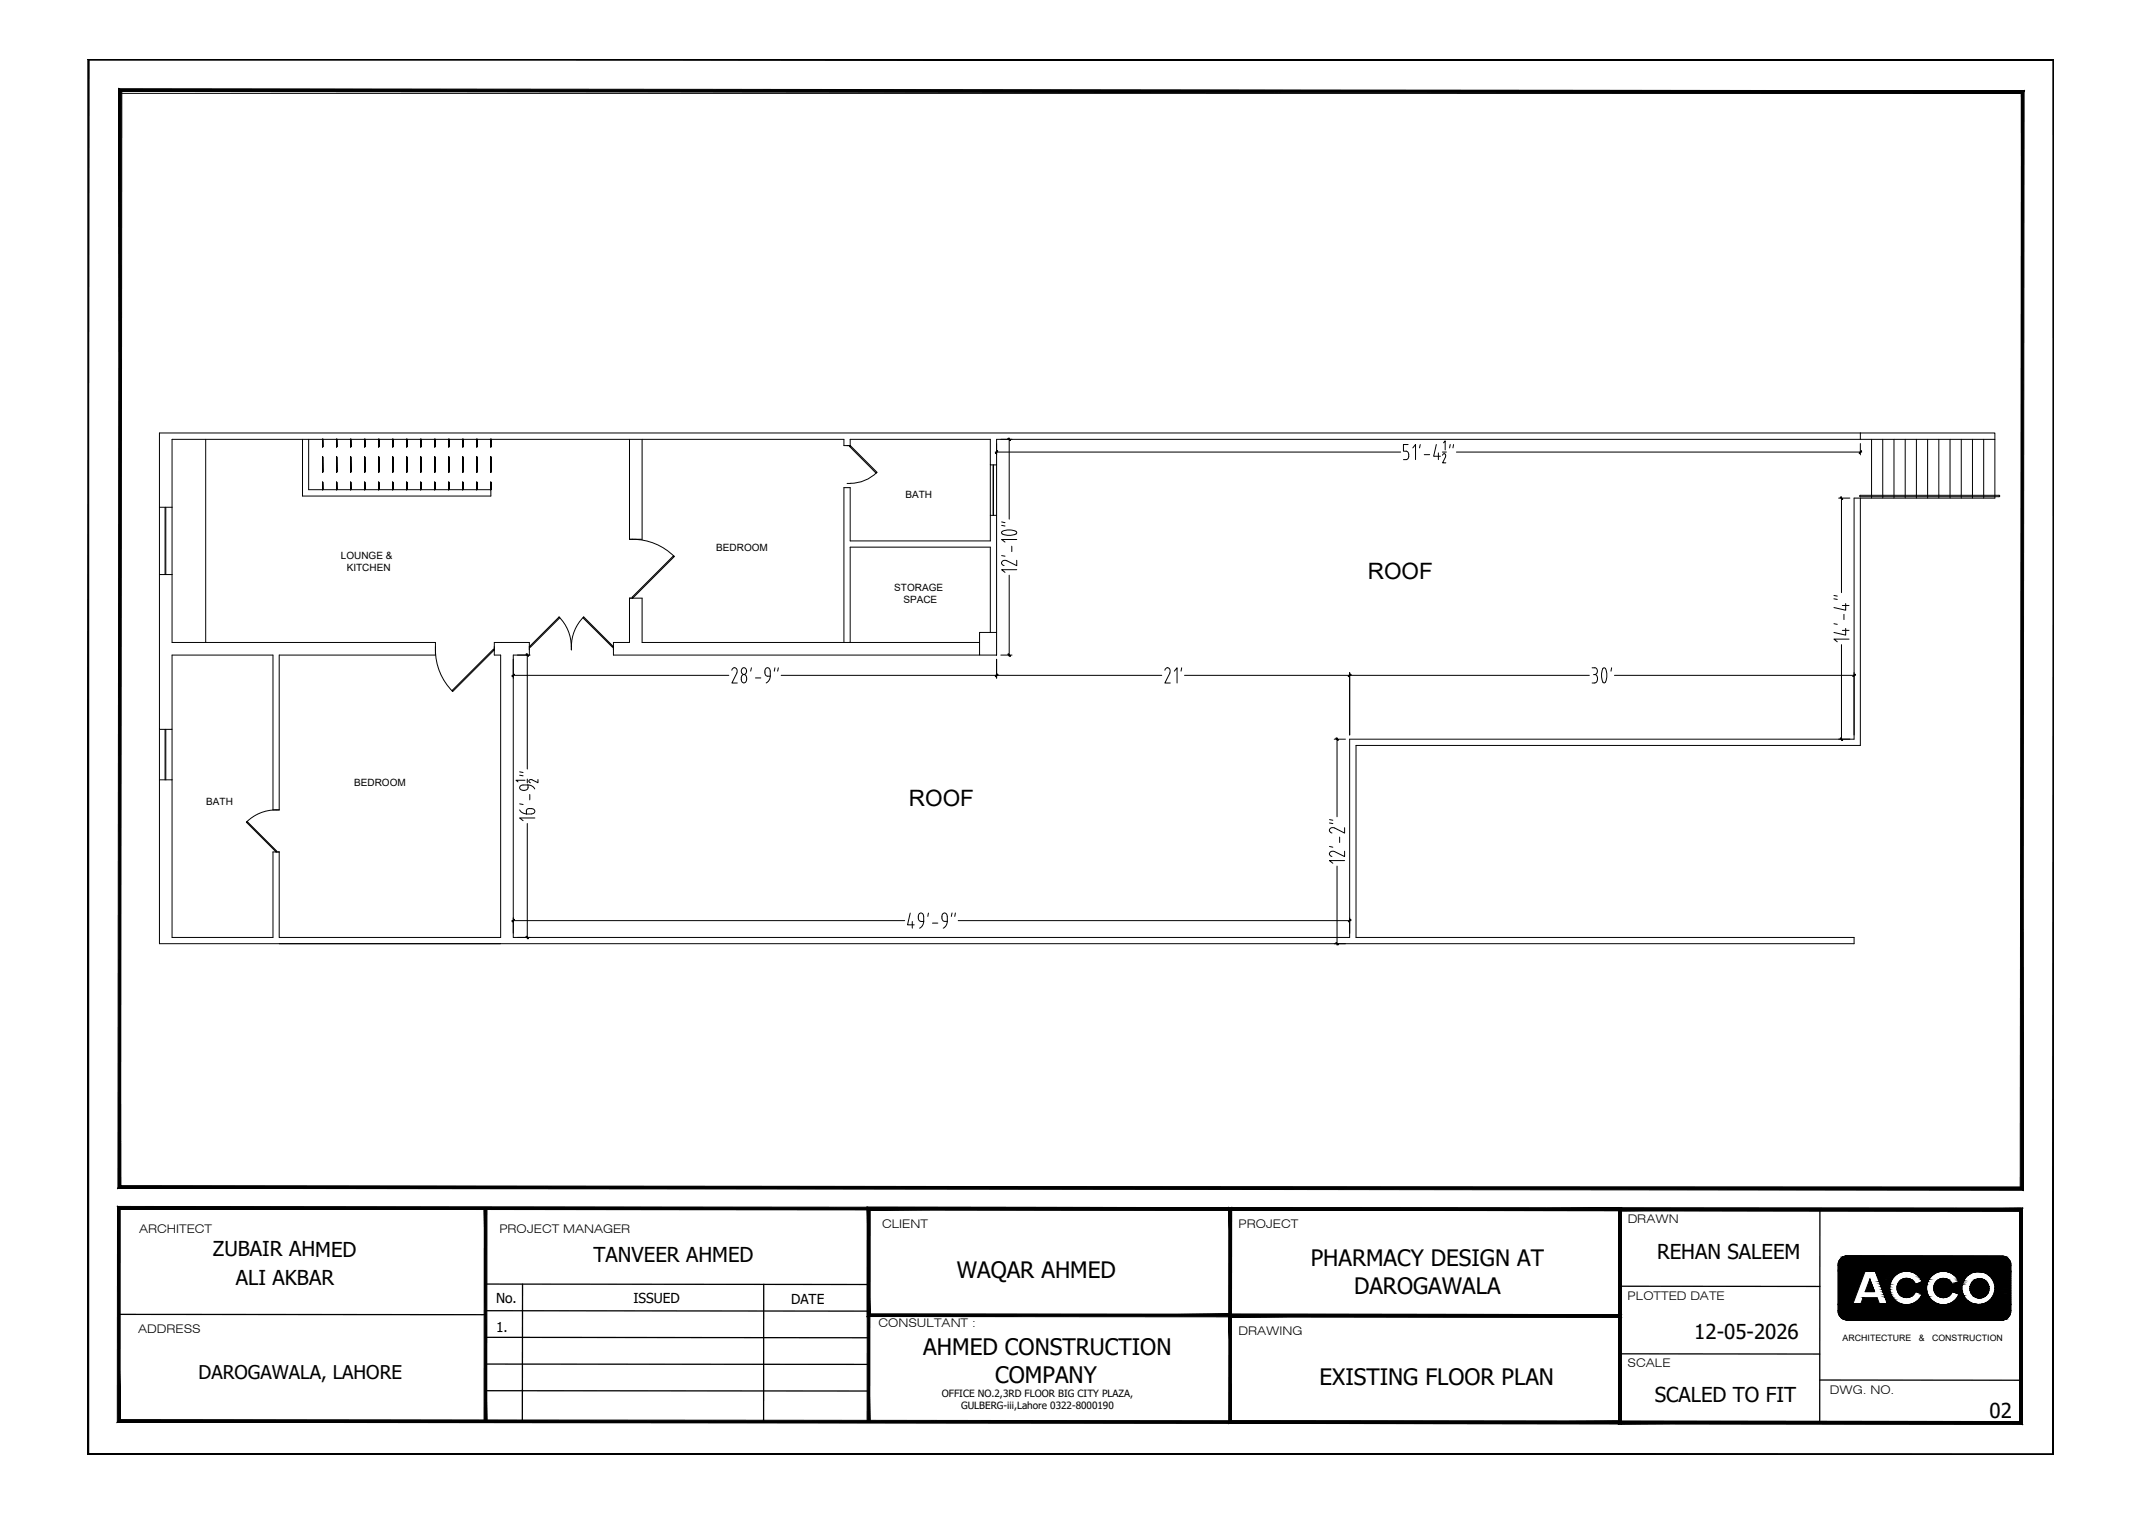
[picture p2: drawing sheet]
<svg xmlns="http://www.w3.org/2000/svg" width="420mm" height="297mm" viewBox="0 0 420 297" stroke-linecap="round" stroke-linejoin="round" font-family="sans-serif">
<!-- layer: WALL -->
<g fill="none" stroke="#000" stroke-width=".2">
<path d="M40.4 86.3v39.8M59.4 86.3v11.1h37v-1.3h-35.8v-9.8M123.6 86.3v19.6h2.5v-19.6M195.4 88.8h79.6M195.7 87.1v2.2M198.1 86v15.9M275.5 90.2h.6M276.1 88.6a.61 .61 0 0 1 .5 .6M276.5 87.3h-1v1.3h.6M276.6 89.3a.77 .77 0 0 1-.5 .9M277.4 87.9l.5-.6v2.9M278.8 87.3l-.1 .6"/>
<path d="M279.6 89.3h1.1M282 87.3l-.5 2.3h1.3M282.4 88.9v1.3M283.2 88.8h.8M283.2 89.4a.31 .31 0 0 1 .5-.3l.1 .6-.6 1.2h.7M283.4 86.9l.3-.3v1.7M284.7 87.3l-.1 .6M285.4 87.3l-.1 .6M285.9 88.8h79.6M361 97.8h2.2M361.5 97.5v18.9M365.1 97.3l27.4-.1 .1 .2-.1 .1h-27.3z"/>
<path d="M365.3 86.3h26.4v11.5h-27.7v47.3h-99v38.9h-164.2v-55.4h3.3M365.3 85h26.4v1.3M365.3 85h-334v14.6h2.5v-13.3h131.9v1.2h1.2v-1.2h27.5v5h1.3v-5h169.6M365.3 97.8v48.5h-99.1v37.7h97.8v1.3h-332.7v-32.2h2.5v30.9h19.8v-16.7h1.2v16.7h43.5v-55.4h-1.3v-2.5h6.9v2.5M365.3 85v1.3M365.3 87.1v2.2M367.5 86.3v11.5M369.7 86.3v11.5M371.9 86.3v11.5M374.1 86.3v11.5M376.3 86.3v11.5M378.5 86.3v11.5"/>
<path d="M380.7 86.3v11.5M382.9 86.3v11.5M385.1 86.3v11.5M387.3 86.3v11.5M389.5 86.3v11.5M31.3 112.8h2.5v13.3h51.7v2.5h-30.7v30.4h-1.2v-30.4h-19.8v14.6h-2.5zM196.7 109.1l.6 .1M196.7 103.1l.6 .2M196.7 102.5l.6 .1M198.1 112.9v16M198.6 107.2v1.1M199.4 104.3l-.8-.2h-.9a.87 .87 0 0 0-1.1 .5 2.1 2.1 0 0 0 2.4 .4l.4-.2"/>
<path d="M199.5 104.3a.29 .29 0 0 1 .1 .3 .29 .29 0 0 1-.1 .2M199.6 111.8h-2.9l.6 .6M199.6 110v1.1l-1.9-1a.56 .56 0 0 0-.9 .1 .56 .56 0 0 0 .3 .8M199.6 105.9h-2.9l.6 .5M360.1 117.6l.6 .1M360.1 116.9l.6 .1M361.7 118.9h1.3M362.4 118.5v1.3l-2.3-.5M100.5 132.6h42.6M103.5 128.3v22.7M143.7 131.6a.55 .55 0 0 1 .7-.5 .55 .55 0 0 1 .3 .8v.2M144.7 132.1l-1 2h1.1"/>
<path d="M145.5 133.1a.54 .54 0 0 1 .6-.7 .54 .54 0 0 1 .5 .7M145.5 133.1a.6 .6 0 0 0 .2 .7 .6 .6 0 0 0 .7 .1l.2-.5M145.7 131.3a.6 .6 0 0 1 .8 .1 .6 .6 0 0 1-.1 .8 .6 .6 0 0 1-.8-.1 .6 .6 0 0 1 .1-.8zM146.6 133.1v.3M147.5 131.1l-.1 .7M148.3 133.1h1.1M151.2 132.8h-.5a.92 .92 0 0 1-.5-.9 .92 .92 0 0 1 .5-.8 .64 .64 0 0 1 .5 .7 1.97 1.97 0 0 1-.8 2.3M152.1 131.1l-.1 .7M152.8 131.1l-.1 .7M153.4 132.6h74.7M192.3 124.2h3.4v4.4h-3.4zM192.3 126.1h-66.2v-8.7h-2.5v8.7h-3.2v2.5h71.9"/>
<path d="M194.4 124.2v-16.8h-27.5v18.7M195.7 124.2v-23h-1.3v5h-27.5v-10.5h-1.2v30.4M195.7 129.4v3.7M196.5 128.6h2.2M228.7 131.6a.54 .54 0 0 1 .7-.5 .54 .54 0 0 1 .3 .8v.2M229.7 132.1l-1 2h1.1M230.6 131.8l.5-.7v3M232 131.1l-.1 .7M232.6 132.6h79.4M265 132v12.3M312.6 131.1h.5a.69 .69 0 0 1 .5 .7 .69 .69 0 0 1-.5 .6M312.6 134.1h.5"/>
<path d="M312.9 132.4h.2M313.1 132.4a.61 .61 0 0 1 .5 .7M313.6 133.1v.3a.61 .61 0 0 1-.5 .7M314.8 131.2h.3a2.83 2.83 0 0 1 0 2.8l-.2 .1a2.17 2.17 0 0 1-.4-2.4zM316.4 131.1l-.1 .7M317 132.6h47.3M360.1 122.4l.6 .2M361.5 126.6v18.8M361.7 123.8h1.3M362 120.6v1M362.4 123.4v1.3l-2.3-.5M363 125.5h-2.9l.6 .5"/>
<path d="M102 157.8l.7 .1M102 152.2l.7 .1M102 151.5l.7 .2M102 159a1.49 1.49 0 0 0 1.3 .8M103.1 153.2h-1.8l.4 .3M103.3 159.3v-.2a1 1 0 0 1 1.7 .2 .61 .61 0 0 1-.7 .5M103.4 159.3v.5h1M103.5 153v.7M103.6 154.1a1.54 1.54 0 0 1 1.4 .8M103.6 154.1h-.9a.54 .54 0 0 0-.7 .5 .54 .54 0 0 0 .7 .6 .78 .78 0 0 0 1-.6M103.7 154.1v.5M104 156v1"/>
<path d="M105.6 153v.7l-1.2-.6a.37 .37 0 0 0-.4 0 .37 .37 0 0 0-.1 .4l.2 .2M262 145.1h2.2M262.5 144.8v15.6M103.5 161.7v22.6M105 160.6h-3l.7 .5M178.7 179.3l-.5 2.3h1.3M181.3 179.9a.54 .54 0 0 0-.5-.7 .54 .54 0 0 0-.5 .7 .78 .78 0 0 0 .5 1M181.4 179.9a1.97 1.97 0 0 1-.9 2.3M182.3 179.3l-.1 .6M186.9 179.2l-.1 .7M187.6 179.2l-.1 .7M261 166.2l.7 .1"/>
<path d="M261 161.6l.7 .1M261 160.9l.7 .1M262 167.2a.56 .56 0 0 0-.9 .1 .56 .56 0 0 0 .4 .8M262 162.6a.57 .57 0 0 0-.9 .1 .57 .57 0 0 0 .4 .8M262.5 170v15.5M263 164.3v1.1M264 169h-3l.7 .5M264 167.1v1.1l-2-1M264 162.5v1.1l-2-1M100.5 180.7h77.1M179.1 180.9v1.3M180.8 180.9h.6"/>
<path d="M183.1 181.2h1M186 180.9h-.5a.9 .9 0 0 1-.6-.8 .9 .9 0 0 1 .6-.9 .64 .64 0 0 1 .5 .7 1.97 1.97 0 0 1-.8 2.3M188.1 180.7h77.2"/>
</g>
<!-- layer: Steps -->
<g fill="#000" stroke="#000" stroke-width=".2">
<path d="M63.3 94.7l.1 1.4zM63.3 94.7l.1 1.4zM63.3 94.7l.1 1.4zM63.4 94.7v1.4z"/>
<path d="M63.3 89.7l.1 3zM63.3 89.7l.1 3zM63.3 89.7l.1 3zM63.4 89.7v3z"/>
<path d="M63.3 86.3l.1 1.4zM63.3 86.3l.1 1.4zM63.3 86.3l.1 1.4zM63.4 86.3v1.4z"/>
<path d="M66.1 94.7v1.4zM66.1 94.7v1.4zM66.1 94.7v1.4zM66.1 94.7v1.4z"/>
<path d="M66.1 89.7v3zM66.1 89.7v3zM66.1 89.7v3zM66.1 89.7v3z"/>
<path d="M66.1 86.3v1.4zM66.1 86.3v1.4zM66.1 86.3v1.4zM66.1 86.3v1.4z"/>
<path d="M68.8 94.7l.1 1.4zM68.8 94.7l.1 1.4zM68.8 94.7l.1 1.4zM68.9 94.7v1.4z"/>
<path d="M68.8 89.7l.1 3zM68.8 89.7l.1 3zM68.8 89.7l.1 3zM68.9 89.7v3z"/>
<path d="M68.8 86.3l.1 1.4zM68.8 86.3l.1 1.4zM68.8 86.3l.1 1.4zM68.9 86.3v1.4z"/>
<path d="M71.6 94.7v1.4zM71.6 94.7v1.4zM71.6 94.7v1.4zM71.6 94.7v1.4z"/>
<path d="M71.6 89.7v3zM71.6 89.7v3zM71.6 89.7v3zM71.6 89.7v3z"/>
<path d="M71.6 86.3v1.4zM71.6 86.3v1.4zM71.6 86.3v1.4zM71.6 86.3v1.4z"/>
<path d="M74.3 94.7l.1 1.4zM74.3 94.7l.1 1.4zM74.3 94.7l.1 1.4zM74.4 94.7v1.4z"/>
<path d="M74.3 89.7l.1 3zM74.3 89.7l.1 3zM74.3 89.7l.1 3zM74.4 89.7v3z"/>
<path d="M74.3 86.3l.1 1.4zM74.3 86.3l.1 1.4zM74.3 86.3l.1 1.4zM74.4 86.3v1.4z"/>
<path d="M77.1 94.7v1.4zM77.1 94.7v1.4zM77.1 94.7v1.4zM77.1 94.7v1.4z"/>
<path d="M77.1 89.7v3zM77.1 89.7v3zM77.1 89.7v3zM77.1 89.7v3z"/>
<path d="M77.1 86.3v1.4zM77.1 86.3v1.4zM77.1 86.3v1.4zM77.1 86.3v1.4z"/>
<path d="M79.8 94.7l.1 1.4zM79.8 94.7l.1 1.4zM79.8 94.7l.1 1.4zM79.9 94.7v1.4z"/>
<path d="M79.8 89.7l.1 3zM79.8 89.7l.1 3zM79.8 89.7l.1 3zM79.9 89.7v3z"/>
<path d="M79.8 86.3l.1 1.4zM79.8 86.3l.1 1.4zM79.8 86.3l.1 1.4zM79.9 86.3v1.4z"/>
<path d="M82.6 94.7v1.4zM82.6 94.7v1.4zM82.6 94.7v1.4zM82.6 94.7v1.4z"/>
<path d="M82.6 89.7v3zM82.6 89.7v3zM82.6 89.7v3zM82.6 89.7v3z"/>
<path d="M82.6 86.3v1.4zM82.6 86.3v1.4zM82.6 86.3v1.4zM82.6 86.3v1.4z"/>
<path d="M85.3 94.7l.1 1.4zM85.3 94.7l.1 1.4zM85.3 94.7l.1 1.4zM85.4 94.7v1.4z"/>
<path d="M85.3 89.7l.1 3zM85.3 89.7l.1 3zM85.3 89.7l.1 3zM85.4 89.7v3z"/>
<path d="M85.3 86.3l.1 1.4zM85.3 86.3l.1 1.4zM85.3 86.3l.1 1.4zM85.4 86.3v1.4z"/>
<path d="M88.1 94.7v1.4zM88.1 94.7v1.4zM88.1 94.7v1.4zM88.1 94.7v1.4z"/>
<path d="M88.1 89.7v3zM88.1 89.7v3zM88.1 89.7v3zM88.1 89.7v3z"/>
<path d="M88.1 86.3v1.4zM88.1 86.3v1.4zM88.1 86.3v1.4zM88.1 86.3v1.4z"/>
<path d="M90.8 94.7l.1 1.4zM90.8 94.7l.1 1.4zM90.8 94.7l.1 1.4zM90.9 94.7v1.4z"/>
<path d="M90.8 89.7l.1 3zM90.8 89.7l.1 3zM90.8 89.7l.1 3zM90.9 89.7v3z"/>
<path d="M90.8 86.3l.1 1.4zM90.8 86.3l.1 1.4zM90.8 86.3l.1 1.4zM90.9 86.3v1.4z"/>
<path d="M93.6 94.7v1.4zM93.6 94.7v1.4zM93.6 94.7v1.4zM93.6 94.7v1.4z"/>
<path d="M93.6 89.7v3zM93.6 89.7v3zM93.6 89.7v3zM93.6 89.7v3z"/>
<path d="M93.6 86.3v1.4zM93.6 86.3v1.4zM93.6 86.3v1.4zM93.6 86.3v1.4z"/>
<path d="M96.4 94.7v1.4zM96.4 94.7v1.4zM96.4 94.7v1.4zM96.4 94.7v1.4z"/>
<path d="M96.4 89.7v3zM96.4 89.7v3zM96.4 89.7v3zM96.4 89.7v3z"/>
<path d="M96.4 86.3v1.4zM96.4 86.3v1.4zM96.4 86.3v1.4zM96.4 86.3v1.4z"/>
</g>
<g fill="none" stroke="#000" stroke-width=".2">
<path d="M63.3 96.1h.1M63.3 94.7l.1 1.4zM63.3 89.7l.1 3zM63.3 86.3l.1 1.4zM63.3 86.3h.1M66.1 96.1h.1M66.1 94.7v1.4zM66.1 89.7v3zM66.1 86.3v1.4zM66.1 86.3h.1M68.8 96.1h.1M68.8 94.7l.1 1.4z"/>
<path d="M68.8 89.7l.1 3zM68.8 86.3l.1 1.4zM68.8 86.3h.1M71.6 96.1h.1M71.6 94.7v1.4zM71.6 89.7v3zM71.6 86.3v1.4zM71.6 86.3h.1M74.3 96.1h.1M74.3 94.7l.1 1.4zM74.3 89.7l.1 3zM74.3 86.3l.1 1.4z"/>
<path d="M74.3 86.3h.1M77.1 96.1h.1M77.1 94.7v1.4zM77.1 89.7v3zM77.1 86.3v1.4zM77.1 86.3h.1M79.8 96.1h.1M79.8 94.7l.1 1.4zM79.8 89.7l.1 3zM79.8 86.3l.1 1.4zM79.8 86.3h.1M82.6 96.1h.1"/>
<path d="M82.6 94.7v1.4zM82.6 89.7v3zM82.6 86.3v1.4zM82.6 86.3h.1M85.3 96.1h.1M85.3 94.7l.1 1.4zM85.3 89.7l.1 3zM85.3 86.3l.1 1.4zM85.3 86.3h.1M88.1 96.1h.1M88.1 94.7v1.4zM88.1 89.7v3z"/>
<path d="M88.1 86.3v1.4zM88.1 86.3h.1M90.8 96.1h.1M90.8 94.7l.1 1.4zM90.8 89.7l.1 3zM90.8 86.3l.1 1.4zM90.8 86.3h.1M93.6 96.1h.1M93.6 94.7v1.4zM93.6 89.7v3zM93.6 86.3v1.4zM93.6 86.3h.1"/>
<path d="M96.4 96.1h.1M96.4 94.7v1.4zM96.4 89.7v3zM96.4 86.3v1.4zM96.4 86.3h.1"/>
</g>
<!-- layer: DOOR -->
<g fill="none" stroke="#000" stroke-width=".2">
<path d="M166.3 87.5h.6M166.3 94.9h.6M166.8 87.6l.1-.1 5.3 5.2-.2 .2zM172.2 92.7a7.4 7.4 0 0 1-5.3 2.2M123.6 105.9a11.7 11.7 0 0 1 8.8 3.4M123.6 117.4h.6M124.1 117.3l8.1-8.2 .2 .2-8.2 8.1zM85.5 127a11.7 11.7 0 0 0 3.4 8.7M96.9 127.4l.1 .2-8.1 8.2-.2-.2zM97 127v.6M103.9 127v.6M109.7 121.1a8.2 8.2 0 0 1 2.5 5.8"/>
<path d="M109.8 121.1l.1 .2-5.8 5.8-.2-.1zM112.2 127v.6M114.6 121.1l5.8 5.9-.1 .1-5.9-5.8zM114.6 121.1a8.2 8.2 0 0 0-2.4 5.8M120.4 127v.6M54.8 159a8.4 8.4 0 0 0-6.4 2.4M48.5 161.3l5.9 5.8-.2 .2-5.8-5.9zM54.2 167.3h.6"/>
</g>
<!-- layer: window -->
<path d="M31.3 99.6v13.2M32.4 99.6v13.2M32.6 99.6v13.2M33.8 99.6v13.2M194.4 91.3v9.9M195 91.3v9.9M195.1 91.3v9.9M195.7 91.3v9.9M31.3 143.2v9.9M32.4 143.2v9.9M32.6 143.2v9.9M33.8 143.2v9.9" fill="none" stroke="#000" stroke-width=".2"/>
<!-- layer: 0 -->
<g fill="#000" stroke="#000" stroke-width=".2">
<path d="M195.9 88.5l-.4 .5zM195.9 88.5l-.4 .5z"/>
<path d="M197.9 86.1l.5 .3zM197.9 86.1l.5 .3z"/>
<path d="M361.3 97.6l.5 .4zM361.3 97.6l.5 .4z"/>
<path d="M365.4 88.5l-.4 .4zM365.4 88.5l-.3 .5z"/>
<path d="M100.9 132.4l-.3 .4zM100.9 132.4l-.3 .4z"/>
<path d="M103.3 128.4l.4 .4zM103.3 128.4l.4 .4z"/>
<path d="M195.9 132.4l-.4 .4zM195.9 132.4l-.4 .4z"/>
<path d="M195.9 132.4l-.4 .4zM195.9 132.4l-.4 .4z"/>
<path d="M197.9 128.4l.5 .4zM197.9 128.4l.5 .4z"/>
<path d="M264.8 132.8l.4-.4zM265.2 132.4l-.4 .4z"/>
<path d="M265.2 132.4l-.4 .4zM264.8 132.8l.4-.4z"/>
<path d="M363.8 132.8l.4-.4zM364.2 132.4l-.4 .4z"/>
<path d="M262.3 144.9l.4 .5zM262.3 144.9l.4 .4z"/>
<path d="M361.4 144.9l.4 .4zM361.3 144.9l.4 .5z"/>
<path d="M100.9 180.5l-.3 .5zM100.9 180.5l-.3 .5z"/>
<path d="M103.3 183.8l.4 .4zM103.3 183.9l.4 .4z"/>
<path d="M262.3 185l.4 .5zM262.3 185.1l.4 .4z"/>
<path d="M264.8 180.9l.4-.4zM265.2 180.5l-.4 .5z"/>
</g>
<!-- layer: Diemension -->
<path d="M23.4 18.3h373.7v214.7h-373.7z" fill="none" stroke="#000" stroke-width=".2"/>
<!-- layer: SEAL -->
<g fill="#000" stroke="#000" stroke-width=".2">
<path d="M362.2 259.1h31.4zM362.3 246.6h31zM365.8 254.8h2.8zM367.1 251.2l.9 2.4zM374.3 254.7h.2zM374.2 251h.3zM374.6 249.6h20.2zM381.3 254.7h.5zM381.4 251h.3zM387.8 254.6h1.7zM388.1 254.8h1.1z"/>
<path d="M17.3 11.6l.1 .2h385.7zM17.3 11.6h385.9l-.1 .2z"/>
<path d="M403.1 11.8v273.6l.1-273.8zM403.2 11.6v274l-.1-.2z"/>
<path d="M23.7 232.8l-.5 .5 373.4-.1zM23.2 233.3l373.4-.1 .6 .5zM396.9 18.4l-.3 214.8 .6 .5zM396.9 18.4l.5-.6-.2 215.9zM23.9 17.9l373 .5 .5-.6zM23.4 17.4l374 .4-373.5 .1zM23.4 17.4l.3 215.4 .2-214.9zM23.4 17.4l.3 215.4-.5 .5z"/>
<path d="M318.1 237.2v.5l78.7-.5zM318.1 237.7l78.7-.5v.6z"/>
<path d="M170.3 258.5h71.5l-.5-.5zM170.8 257.9l70.5 .1-71 .5zM170.3 237v21.5l.5-.6zM170.3 237l.5 .5v20.4zM170.3 237l.5 .5 71-.4zM170.8 237.5l71-.4-.5 .5zM241.8 237.1l-.5 .5 .5 20.9zM241.3 237.6l.5 20.9-.5-.5z"/>
<path d="M241.3 258.5l77 .1-.5-.5zM241.8 258l76 .1-76.5 .4zM241.3 237.1v21.4l.5-.5zM241.3 237.1l.5 .5v20.4zM241.3 237.1l.5 .5 76.5-.4zM241.8 237.6l76.5-.4-.5 .5zM317.8 237.7l.5 20.9v-21.4zM317.8 237.7l.5 20.9-.5-.5z"/>
<path d="M360.9 256h8.1zM360.9 256h8.1z"/>
<path d="M362.2 259.1h31.2zM362.4 259.1h31z"/>
<path d="M365.3 256h3.7zM365.3 256h3.7z"/>
<path d="M360.9 256h4.4zM360.9 256h4.4z"/>
<path d="M360.9 249.5l2.9 6.5 2.4-6.5zM360.9 249.5l2.9 6.5h-2.9z"/>
<path d="M366.2 253.6h1.8zM367.1 251.2l.9 2.4h-1.8z"/>
<path d="M365.8 254.8l3.2 1.2-.4-1.2zM365.8 254.8l3.2 1.2h-3.7z"/>
<path d="M360.9 256l9.7 .1zM360.9 256l9.7 .1z"/>
<path d="M369.3 252.6l1.7 .6v-.6zM369.3 252.6l1.7 .6h-1.5z"/>
<path d="M369.5 253.2l1.6 .5-.1-.5zM369.5 253.2l1.6 .5h-1.4z"/>
<path d="M369.1 252.1l1.9 .5 .1-.5zM369.1 252.1l1.9 .5h-1.7z"/>
<path d="M369.7 253.7l1.6 .5-.2-.5zM369.7 253.7l1.6 .5h-1.4z"/>
<path d="M368.9 251.6l2.2 .5 .2-.5zM368.9 251.6l2.2 .5h-2z"/>
<path d="M369.9 254.2l1.6 .4-.2-.4zM369.9 254.2l1.6 .4h-1.4z"/>
<path d="M368.8 251.1l2.5 .5 .2-.5zM368.8 251.1l2.5 .5h-2.4z"/>
<path d="M370.1 254.6l1.7 .4-.3-.4zM370.1 254.6l1.7 .4h-1.6z"/>
<path d="M368.6 250.7l2.9 .4 .3-.4zM368.6 250.7l2.9 .4h-2.7z"/>
<path d="M370.2 255l2 .4-.4-.4zM370.2 255l2 .4h-1.8z"/>
<path d="M368.5 250.3l3.3 .4 .4-.4zM368.5 250.3l3.3 .4h-3.2z"/>
<path d="M370.4 255.4l2.2 .3-.4-.3zM370.4 255.4l2.2 .3h-2.1z"/>
<path d="M368.3 250l3.9 .3 .4-.3zM368.3 250l3.9 .3h-3.7z"/>
<path d="M370.5 255.7l2.6 .2-.5-.2zM370.5 255.7l2.6 .2h-2.5z"/>
<path d="M368.3 249.8l4.3 .2 .5-.2zM368.3 249.8l4.3 .2h-4.3z"/>
<path d="M370.6 255.9l2.8 .2zM370.6 255.9l2.8 .2h-2.8z"/>
<path d="M360.9 256.1h12.7zM360.9 256.1h12.7z"/>
<path d="M368.2 249.6l4.9 .2 .4-.2zM368.2 249.6l4.9 .2h-4.8z"/>
<path d="M360.9 256.1l13.2 .1zM360.9 256.1l13.2 .1z"/>
<path d="M368.2 249.6h5.9zM368.2 249.6h5.3z"/>
<path d="M360.9 256.2h13.2zM360.9 256.2h13.2z"/>
<path d="M374.2 251h.3zM374.1 251h.4z"/>
<path d="M374.1 254.7h.4zM374.1 254.7h.4z"/>
<path d="M374.1 251h.7zM373.9 251h.9z"/>
<path d="M373.9 251l1 .1zM373.7 251.1h1.2z"/>
<path d="M373.9 254.7h.9zM373.9 254.7h.6z"/>
<path d="M373.7 254.6h1.2zM373.7 254.6l1.1 .1z"/>
<path d="M373.7 251.1l1.4 .1zM373.6 251.2h1.5z"/>
<path d="M373.6 251.2h1.6zM373.4 251.2h1.8z"/>
<path d="M373.5 254.6h1.6zM373.5 254.6h1.4z"/>
<path d="M373.4 254.5h1.8zM373.4 254.5l1.7 .1z"/>
<path d="M373.4 251.2l2 .1zM373.3 251.3h2.1z"/>
<path d="M373.3 251.3l2.2 .2-.1-.2zM373.1 251.5l.2-.2 2.2 .2z"/>
<path d="M373.2 254.4l2 .1 .2-.1zM373.2 254.4l2 .1z"/>
<path d="M373.1 254.3h2.4zM373.1 254.3l2.3 .1z"/>
<path d="M373.1 251.5l2.6 .1-.2-.1zM373.1 251.5l2.6 .1h-2.7z"/>
<path d="M373 251.6l2.8 .1-.1-.1zM373 251.6l2.8 .1h-2.9z"/>
<path d="M373 254.1l2.5 .2 .2-.2zM373 254.1l2.5 .2h-2.4z"/>
<path d="M372.9 254l2.8 .1 .1-.1zM372.9 254l2.8 .1h-2.7z"/>
<path d="M372.9 251.7l3 .2-.1-.2zM372.9 251.7l3 .2h-3.1z"/>
<path d="M372.8 251.9l3.2 .1-.1-.1zM372.8 251.9l3.2 .1h-3.3z"/>
<path d="M372.7 253.9l3.1 .1 .1-.1zM372.7 253.9l3.1 .1h-2.9z"/>
<path d="M372.7 253.7l3.2 .2 .1-.2zM372.7 253.7l3.2 .2h-3.2z"/>
<path d="M372.7 252l3.3 .1v-.1zM372.7 252l3.3 .1h-3.4z"/>
<path d="M372.6 252.1l3.5 .1zM372.6 252.1l3.5 .1z"/>
<path d="M372.6 253.5l3.5 .1zM372.6 253.5l3.5 .1z"/>
<path d="M372.6 253.6l3.4 .1 .1-.1zM372.6 253.6l3.4 .1h-3.3z"/>
<path d="M372.5 252.6l5.7 .1zM372.5 252.6l5.7 .1z"/>
<path d="M372.5 252.7l5.7 .3v-.3zM372.5 252.7l5.7 .3h-5.7z"/>
<path d="M372.5 253l5.7 .2v-.2zM372.5 253l5.7 .2h-5.7z"/>
<path d="M372.5 253.2l5.8 .2-.1-.2zM372.5 253.2l5.8 .2h-5.8z"/>
<path d="M372.5 252.3l5.7 .3 .1-.3zM372.5 252.3l5.7 .3h-5.7z"/>
<path d="M372.5 253.4l5.8 .1v-.1zM372.5 253.4l5.8 .1h-5.7z"/>
<path d="M372.6 252.2l5.7 .1v-.1zM372.6 252.2l5.7 .1h-5.8z"/>
<path d="M376.1 253.5l2.2 .1zM376.1 253.5l2.2 .1z"/>
<path d="M376.1 253.6l2.2 .1v-.1zM376.1 253.6l2.2 .1z"/>
<path d="M376.2 252.1h2.1zM376.1 252.2h2.2z"/>
<path d="M376.4 253.7l2.1 .4-.2-.4zM376.4 253.7l2.1 .4h-1.1z"/>
<path d="M377.4 254.1l1.1 .1v-.1zM377.4 254.1l1.1 .1h-1.1z"/>
<path d="M377.4 251.6h1.1zM377.4 251.6h1.1z"/>
<path d="M377.4 251.6l.9 .5 .2-.5zM376.2 252.1l1.2-.5 .9 .5z"/>
<path d="M377.4 254.2l1.3 .3-.2-.3zM377.4 254.2l1.3 .3h-1.5z"/>
<path d="M377.2 254.5l1.6 .1-.1-.1zM377.2 254.5l1.6 .1h-1.7z"/>
<path d="M377.2 251.2l1.3 .4 .2-.4zM377.2 251.2l1.3 .4h-1.1z"/>
<path d="M377.2 251.1h1.5zM377.2 251.1l1.5 .1z"/>
<path d="M377.1 254.6l1.9 .4-.2-.4zM377.1 254.6l1.9 .4h-2.1z"/>
<path d="M376.9 255l2.2 .1-.1-.1zM376.9 255l2.2 .1h-2.3z"/>
<path d="M376.9 250.7l1.8 .4 .3-.4zM376.9 250.7l1.8 .4h-1.5z"/>
<path d="M376.9 250.7h2.1zM376.9 250.7h2.1z"/>
<path d="M376.8 255.1l2.5 .2-.2-.2zM376.8 255.1l2.5 .2h-2.8z"/>
<path d="M376.5 255.3l2.9 .1zM376.4 255.4h3z"/>
<path d="M376.5 250.4l2.5 .3 .4-.3zM376.5 250.4l2.5 .3h-2.1z"/>
<path d="M376.5 250.3h2.9zM376.5 250.3l2.9 .1z"/>
<path d="M376.4 255.4l3.4 .3-.4-.3zM376.1 255.7l.3-.3 3.4 .3z"/>
<path d="M376.1 255.7h3.8zM376 255.7h3.9z"/>
<path d="M376.1 250l3.3 .3 .4-.3zM376.1 250l3.3 .3h-2.9z"/>
<path d="M376.1 250h3.7zM376.1 250h3.7z"/>
<path d="M376 255.7l4.2 .2-.3-.2zM375.6 255.9l.4-.2 4.2 .2z"/>
<path d="M375.6 255.9h4.7zM375.5 255.9h4.8z"/>
<path d="M375.6 249.8l4.2 .2 .5-.2zM375.6 249.8l4.2 .2h-3.7z"/>
<path d="M375.6 249.8h4.7zM375.6 249.8h4.7z"/>
<path d="M375.5 255.9l5.2 .2-.4-.2zM375.2 256.1l.3-.2 5.2 .2z"/>
<path d="M375.2 256.1h5.6zM375 256.1h5.8z"/>
<path d="M375.1 249.6l5.2 .2 .5-.2zM375.1 249.6l5.2 .2h-4.7z"/>
<path d="M375 256.1l6.2 .1zM374.7 256.2h6.5z"/>
<path d="M374.7 256.2h6.6zM374.2 256.2h7.1z"/>
<path d="M374.2 256.2h7.1zM374.1 256.2h7.2z"/>
<path d="M374.6 249.6h6.7zM374.6 249.6h6.2zM375.1 249.6h5.7zM375.1 249.6h5.7z"/>
<path d="M381.3 254.7h.4zM381.5 254.7h.2z"/>
<path d="M360.9 256.2h20.5zM360.9 256.2h20.5z"/>
<path d="M381.4 251h.4zM381.3 251h.5z"/>
<path d="M381.3 251l.7 .1zM381.1 251.1h.9z"/>
<path d="M381.1 251.1h1zM380.9 251.1h1.2z"/>
<path d="M381.1 254.7h.9zM381.1 254.7h.7z"/>
<path d="M381 254.7h1.1zM381 254.7h1z"/>
<path d="M380.9 251.1l1.4 .1zM380.8 251.2h1.5z"/>
<path d="M380.8 251.2h1.7zM380.6 251.2h1.9z"/>
<path d="M380.8 254.6h1.6zM380.8 254.6l1.3 .1z"/>
<path d="M380.6 254.5h1.9zM380.6 254.5l1.8 .1z"/>
<path d="M380.6 251.2l2.1 .2zM380.5 251.4l.1-.2 2.1 .2z"/>
<path d="M380.5 251.4l2.3 .1-.1-.1zM380.3 251.5l.2-.1 2.3 .1z"/>
<path d="M380.5 254.4l2 .1 .2-.1zM380.5 254.4l2 .1h-1.9z"/>
<path d="M380.3 254.3h2.5zM380.3 254.3l2.4 .1z"/>
<path d="M380.3 251.5l2.6 .1-.1-.1zM380.3 251.5l2.6 .1h-2.7z"/>
<path d="M380.2 251.6l2.8 .1-.1-.1zM380.1 251.7l.1-.1 2.8 .1z"/>
<path d="M380.2 254.1l2.6 .2 .1-.2zM380.2 254.1l2.6 .2h-2.5z"/>
<path d="M380.1 254l2.8 .1 .1-.1zM380.1 254l2.8 .1h-2.7z"/>
<path d="M380.1 251.7l3 .2-.1-.2zM380.1 251.7l3 .2h-3.1z"/>
<path d="M380 251.9l3.2 .1-.1-.1zM380 251.9l3.2 .1h-3.3z"/>
<path d="M380 253.9l3 .1 .1-.1zM380 253.9l3 .1h-2.9z"/>
<path d="M379.9 253.7l3.2 .2 .1-.2zM379.9 253.7l3.2 .2h-3.1z"/>
<path d="M379.9 252l3.4 .2-.1-.2zM379.9 252l3.4 .2h-3.5z"/>
<path d="M379.9 253.7h3.3zM379.9 253.7h3.3z"/>
<path d="M379.8 253.6l3.4 .1 .1-.1zM379.8 253.6l3.4 .1h-3.3z"/>
<path d="M379.7 252.9l5.5 .2v-.2zM379.7 252.9l5.5 .2h-5.5z"/>
<path d="M379.7 252.7l5.5 .2v-.2zM379.7 252.7l5.5 .2h-5.5z"/>
<path d="M379.7 253.1l5.5 .3v-.3zM379.7 253.1l5.5 .3h-5.4z"/>
<path d="M379.8 252.4l5.4 .3v-.3zM379.8 252.4l5.4 .3h-5.5z"/>
<path d="M379.8 253.4h5.5zM379.8 253.4h5.5z"/>
<path d="M379.8 252.3h5.5zM379.8 252.3l5.4 .1z"/>
<path d="M379.8 253.4l5.5 .2v-.2zM379.8 253.4l5.5 .2h-5.5z"/>
<path d="M383.3 253.6l2 .1v-.1zM383.3 253.6l2 .1z"/>
<path d="M379.8 252.2l5.5 .1v-.1zM379.8 252.2l5.5 .1h-5.5z"/>
<path d="M383.6 253.7l1.8 .2-.1-.2zM383.6 253.7l1.8 .2h-1.2z"/>
<path d="M384 251.9l1.3 .3 .1-.3zM383.3 252.2l.7-.3 1.3 .3z"/>
<path d="M384.2 253.9l1.2 .2v-.2zM384.2 253.9l1.2 .2h-.7z"/>
<path d="M384.7 254.1l.9 .2-.2-.2zM384.7 254.1l.9 .2h-1.1z"/>
<path d="M384.6 251.7l.8 .2 .1-.2zM384 251.9l.6-.2 .8 .2z"/>
<path d="M384.5 251.4l1 .3 .1-.3zM384.5 251.4l1 .3h-.9z"/>
<path d="M384.5 254.3l1.2 .2-.1-.2zM384.5 254.3l1.2 .2h-1.3z"/>
<path d="M384.4 254.5l1.4 .3-.1-.3zM384.4 254.5l1.4 .3h-1.5z"/>
<path d="M384.4 251.2l1.2 .2 .1-.2zM384.4 251.2l1.2 .2h-1.1z"/>
<path d="M384.3 254.8l1.7 .2-.2-.2zM384.3 254.8l1.7 .2h-1.9z"/>
<path d="M384.3 251l1.4 .2 .1-.2zM384.3 251l1.4 .2h-1.3z"/>
<path d="M384.1 255l2 .2-.1-.2zM384.1 255l2 .2h-2.2z"/>
<path d="M384.1 250.7l1.7 .3 .2-.3zM384.1 250.7l1.7 .3h-1.5z"/>
<path d="M384 250.6l2 .1 .1-.1zM384 250.6l2 .1h-1.9z"/>
<path d="M383.9 255.2l2.5 .2-.3-.2zM383.9 255.2l2.5 .2h-2.6z"/>
<path d="M383.8 255.4l2.7 .1-.1-.1zM383.6 255.5l.2-.1 2.7 .1z"/>
<path d="M383.7 250.4l2.4 .2 .3-.2zM383.7 250.4l2.4 .2h-2.1z"/>
<path d="M383.6 250.3h2.9zM383.6 250.3l2.8 .1z"/>
<path d="M383.6 255.5l3.2 .2-.3-.2zM383.3 255.7l.3-.2 3.2 .2z"/>
<path d="M383.3 255.7l3.7 .1zM383.2 255.8h3.8z"/>
<path d="M383.3 250.1l3.2 .2 .4-.2zM383.3 250.1l3.2 .2h-2.9z"/>
<path d="M383.2 250h3.8zM383.2 250l3.7 .1z"/>
<path d="M383.2 255.8l4.2 .1-.4-.1zM382.9 255.9l.3-.1 4.2 .1z"/>
<path d="M382.9 255.9h4.5zM382.8 255.9h4.6z"/>
<path d="M382.9 249.8l4.1 .2 .4-.2zM382.9 249.8l4.1 .2h-3.8z"/>
<path d="M382.8 249.8h4.6zM382.8 249.8h4.6z"/>
<path d="M382.8 255.9l5.1 .2-.5-.2zM382.4 256.1l.4-.2 5.1 .2z"/>
<path d="M382.5 249.7l4.9 .1 .5-.1zM382.5 249.7l4.9 .1h-4.6z"/>
<path d="M382.4 256.1h5.7zM382.4 256.1h5.7z"/>
<path d="M382.4 256.1h6zM382.3 256.1h6.1z"/>
<path d="M382.3 256.1h6.1zM382.3 256.1h6.1z"/>
<path d="M382.4 249.7h6zM382.4 249.7h5.5z"/>
<path d="M388.3 251.1h.7zM388.3 251.1h.7zM388.3 251.1h.7z"/>
<path d="M388.5 254.8h.3zM388.1 254.8h.7z"/>
<path d="M388.3 251.1l1.1 .1zM387.9 251.2l.4-.1 1.1 .1zM387.9 251.2h1.5zM387.9 251.2h1.5z"/>
<path d="M387.9 251.2l1.8 .2-.3-.2zM387.6 251.4l.3-.2 1.8 .2zM387.6 251.4h2.1zM387.6 251.4h2.1z"/>
<path d="M387.8 254.6l1.4 .2 .3-.2zM387.8 254.6l1.4 .2zM388.1 254.8h1.1zM388.1 254.8h1.1z"/>
<path d="M387.6 251.4l2.4 .2-.3-.2zM387.3 251.6l.3-.2 2.4 .2z"/>
<path d="M387.5 254.4l2 .2 .3-.2zM387.5 254.4l2 .2h-1.7zM387.8 254.6h1.7z"/>
<path d="M387.3 251.6h2.7zM387.3 251.6h2.7z"/>
<path d="M387.3 251.6l2.9 .3-.2-.3zM387.3 251.6l2.9 .3h-3.1zM387.1 251.9h3.1zM387.1 251.9h3.1z"/>
<path d="M387.2 254.2l2.6 .2 .3-.2zM387.2 254.2l2.6 .2h-2.3zM387.5 254.4h2.3zM387.5 254.4h2.3z"/>
<path d="M387.1 251.9l3.3 .3-.2-.3zM387.1 251.9l3.3 .3h-3.5z"/>
<path d="M387 253.9l3.1 .3 .2-.3zM387 253.9l3.1 .3h-2.9zM387.2 254.2h2.9zM387.2 254.2h2.9z"/>
<path d="M386.9 252.2h3.5zM386.9 252.2h3.5z"/>
<path d="M386.9 252.2l3.6 .4-.1-.4zM386.9 252.2l3.6 .4h-3.7zM386.8 252.6h3.7zM386.8 252.6h3.7z"/>
<path d="M386.9 253.6l3.4 .3 .1-.3zM386.9 253.6l3.4 .3h-3.3zM387 253.9h3.3zM387 253.9h3.3z"/>
<path d="M386.8 252.6l3.7 .3v-.3zM386.8 252.6l3.7 .3h-3.7zM386.8 252.9h3.7zM386.8 252.9h3.7z"/>
<path d="M386.8 253.3l3.6 .3 .1-.3zM386.8 253.3l3.6 .3h-3.5zM386.9 253.6h3.5zM386.9 253.6h3.5z"/>
<path d="M386.8 252.9l3.7 .4v-.4zM386.8 252.9l3.7 .4h-3.7zM386.8 253.3h3.7zM386.8 253.3h3.7z"/>
<path d="M362.3 246.6l31.2 .1zM362.1 246.7h31.4z"/>
<path d="M362.1 246.7h31.5zM362 246.7h31.6z"/>
<path d="M362 246.7l31.8 .1zM361.8 246.8h32z"/>
<path d="M362.1 259h31.6zM362.1 259l31.5 .1z"/>
<path d="M361.8 246.8h32.1zM361.8 246.8h32.1z"/>
<path d="M361.9 258.9l31.8 .1 .2-.1zM361.9 258.9l31.8 .1h-31.6z"/>
<path d="M361.7 246.8l32.4 .2-.2-.2zM361.5 247l.2-.2 32.4 .2z"/>
<path d="M361.8 258.9h32.1zM361.8 258.9h32.1z"/>
<path d="M361.5 247h32.7zM361.5 247h32.7z"/>
<path d="M361.6 258.7l32.3 .2 .2-.2zM361.6 258.7l32.3 .2h-32.1z"/>
<path d="M361.5 247l32.9 .2-.2-.2zM361.5 247l32.9 .2h-33.1z"/>
<path d="M361.5 258.7h32.7zM361.5 258.7h32.6z"/>
<path d="M361.3 247.2l33.1 .1zM361.3 247.2l33.1 .1z"/>
<path d="M361.3 258.5l32.9 .2 .2-.2zM361.3 258.5l32.9 .2h-32.7z"/>
<path d="M361.3 247.3l33.3 .2-.2-.2zM361.3 247.3l33.3 .2h-33.5z"/>
<path d="M361.3 258.5h33.1zM361.3 258.5h33.1z"/>
<path d="M361.1 258.2l33.3 .3 .1-.3zM361.1 258.2l33.3 .3h-33.1z"/>
<path d="M361.1 247.5h33.5zM361.1 247.5h33.5z"/>
<path d="M361.1 258.2h33.5zM361.1 258.2h33.4z"/>
<path d="M361.1 247.5l33.6 .3-.1-.3zM361.1 247.5l33.6 .3h-33.7z"/>
<path d="M361 247.8h33.7zM361 247.8h33.7z"/>
<path d="M361 257.9h33.7zM361 257.9h33.7z"/>
<path d="M361 257.9l33.6 .3 .1-.3zM361 257.9l33.6 .3h-33.5z"/>
<path d="M361 247.8l33.8 .3-.1-.3zM361 247.8l33.8 .3h-33.9z"/>
<path d="M360.9 257.6h33.9zM360.9 257.6h33.9z"/>
<path d="M360.9 257.6l33.8 .3 .1-.3zM360.9 257.6l33.8 .3h-33.7z"/>
<path d="M360.9 248.1h33.9zM360.9 248.1h33.9z"/>
<path d="M360.9 248.1l33.9 .3v-.3zM360.9 248.1l33.9 .3h-33.9z"/>
<path d="M360.9 248.4l33.9 .1zM360.9 248.4l33.9 .1z"/>
<path d="M360.9 248.5l33.9 1v-1zM360.9 248.5l33.9 1h-33.9z"/>
<path d="M366.2 249.5h28.6zM366.2 249.5h28.6z"/>
<path d="M368.2 249.5l26.6 .1zM368.2 249.5l26.6 .1z"/>
<path d="M374.1 249.6h20.7zM374.1 249.6h20.7zM374.6 249.6h20.2z"/>
<path d="M381.3 249.6h13.5zM381.3 249.6h13.5z"/>
<path d="M381.8 249.6h13zM381.8 249.6h13z"/>
<path d="M382.4 249.6l12.4 .1zM382.4 249.6l12.4 .1z"/>
<path d="M388.4 249.7h6.4zM388.4 249.7h6.4z"/>
<path d="M388.9 249.7h5.9zM388.9 249.7h5.9z"/>
<path d="M388.9 249.7l5.9 .1v-.1zM388.9 249.7l5.9 .1h-5.4z"/>
<path d="M389.4 249.8l5.4 .2v-.2zM389.4 249.8l5.4 .2h-4.9z"/>
<path d="M389.9 250l4.9 .3v-.3zM389.9 250l4.9 .3h-4.5z"/>
<path d="M390.3 250.3l4.5 .3v-.3zM390.3 250.3l4.5 .3h-4.1z"/>
<path d="M390.7 250.6l4.1 .4v-.4zM390.7 250.6l4.1 .4h-3.8z"/>
<path d="M391 251l3.8 .4v-.4zM391 251l3.8 .4h-3.5z"/>
<path d="M391.3 251.4l3.5 .5v-.5zM391.3 251.4l3.5 .5h-3.3z"/>
<path d="M391.5 251.9l3.3 .5v-.5zM391.5 251.9l3.3 .5h-3.2z"/>
<path d="M391.6 252.4l3.2 .5v-.5zM391.6 252.4l3.2 .5h-3.2z"/>
<path d="M391.6 252.9l3.2 .5v-.5zM391.6 252.9l3.2 .5h-3.2z"/>
<path d="M391.6 253.4l3.2 .5v-.5zM391.6 253.4l3.2 .5h-3.3z"/>
<path d="M391.5 253.9l3.3 .4v-.4zM391.5 253.9l3.3 .4h-3.5z"/>
<path d="M391.3 254.3l3.5 .5v-.5zM391.3 254.3l3.5 .5h-3.8z"/>
<path d="M391 254.8l3.8 .4v-.4zM391 254.8l3.8 .4h-4.1z"/>
<path d="M390.7 255.2l4.1 .3v-.3zM390.3 255.5l.4-.3 4.1 .3z"/>
<path d="M390.3 255.5l4.5 .3v-.3zM389.9 255.8l.4-.3 4.5 .3z"/>
<path d="M389.9 255.8l4.9 .1v-.1zM389.4 255.9l.5-.1 4.9 .1z"/>
<path d="M389.4 255.9l5.4 .2v-.2zM388.9 256.1l.5-.2 5.4 .2z"/>
<path d="M388.9 256.1h5.9zM388.5 256.1h6.3z"/>
<path d="M388.5 256.1h6.3zM388.4 256.1h6.4z"/>
<path d="M382.3 256.1l12.5 .1zM381.9 256.2h12.9z"/>
<path d="M381.9 256.2h12.9zM381.8 256.2h13z"/>
<path d="M381.8 256.2h13zM381.4 256.2h13.4z"/>
<path d="M360.9 256.2l33.9 1.1v-1.1zM360.9 256.2l33.9 1.1h-33.9z"/>
<path d="M360.9 257.3h33.9zM360.9 257.3h33.9z"/>
<path d="M360.9 257.3l33.9 .3v-.3zM360.9 257.3l33.9 .3h-33.9z"/>
<path d="M23 279.2l373.5-.1-372.9-.4zM23 279.2l373.5-.1 .5 .5zM396.6 237.8l-.1 41.3 .5 .5zM396.6 237.8l.5-.6-.1 42.4zM23.6 237.4l373 .4 .5-.6zM23.1 236.9l374 .3-373.5 .2zM23.1 236.9l.5 41.8v-41.3zM23.1 236.9l.5 41.8-.6 .5z"/>
<path d="M95.1 237.2l-.1 41.8h.6zM95.1 237.2h.5v41.8z"/>
<path d="M170.3 237.3l-.1 41.8h.6zM170.3 237.3h.5v41.8z"/>
<path d="M317.8 237.2v42.3l.5-.5zM317.8 237.2l.5 .5v41.3zM317.8 237.2l.5 .5 78.8-.5zM318.3 237.7l78.8-.5-.5 .6zM397.1 237.2l-.5 .6 .4 41.8zM396.6 237.8l.4 41.8-.5-.5zM317.8 279.5l79.2 .1-.5-.5zM317.8 279.5l.5-.5 78.2 .1z"/>
<path d="M241.2 279.4l77.1 .1-.5-.5zM241.2 279.4l.6-.5 76 .1zM241.3 258l-.1 21.4 .6-.5zM241.3 258l.5 .5v20.4zM241.3 258l.5 .5 76.5-.4zM241.8 258.5l76.5-.4-.5 .5zM318.3 258.1l-.5 .5 .5 20.9zM317.8 258.6l.5 20.9-.5-.5z"/>
<path d="M17.4 11.8l-.1 273.8 .1-.2zM17.3 11.6l.1 .2-.1 273.8z"/>
<path d="M17.4 285.4l385.8 .2-.1-.2zM17.4 285.4l385.8 .2h-385.9zM17.3 285.6h385.9z"/>
</g>
<g fill="none" stroke="#000" stroke-width=".25">
<path d="M23.3 237.1l373.5 .4M318.1 237.4l39.2 .1v41.8M23.3 258l72 .1M95.3 252.1l75.2 .1M95.3 257.3l75.2 .1M102.6 252.1v26.9M149.9 252.2v26.9M318.1 252.5l39.2 .1M360.9 257.3a1.79 1.79 0 0 0 1.5 1.8h30.9M360.9 257.3v-8.9a1.73 1.73 0 0 1 1.5-1.8h30.9a1.72 1.72 0 0 1 1.5 1.9v8.8M377.4 251.6a3.3 3.3 0 0 0-5.1-1.4 3.3 3.3 0 0 0 0 5.3 3.3 3.3 0 0 0 5.1-1.5l-1.3-.5a1.87 1.87 0 0 1-2.9 .8 1.87 1.87 0 0 1 0-2.9 1.87 1.87 0 0 1 2.9 .8M377.4 251.6l-1.3 .6"/>
<path d="M383.3 253.5a1.88 1.88 0 0 1-2.9 .8 1.88 1.88 0 0 1 0-3 1.88 1.88 0 0 1 2.9 .9l1.3-.6a3.3 3.3 0 0 0-5.1-1.4 3.3 3.3 0 0 0 .1 5.3 3.3 3.3 0 0 0 5-1.4M383.3 253.6l1.4 .5M394.8 257.3a1.79 1.79 0 0 1-1.5 1.8M95.3 262.6h75.2M95.3 267.8l75.2 .1M95.3 273l75.2 .1M318.1 265.8h39.2M357.3 270.9l39.5 .1"/>
</g>
<g font-size="4.5">
<text x="181.3" y="266">AHMED CONSTRUCTION</text>
<text x="195.4" y="271.5">COMPANY</text>
</g>
<g font-size="4.4">
<text x="268.5" y="113.7">ROOF</text>
<text x="178.5" y="158.2">ROOF</text>
<text x="187.8" y="250.9">WAQAR AHMED</text>
<text x="257.3" y="248.5">PHARMACY DESIGN AT</text>
<text x="265.9" y="254">DAROGAWALA</text>
<text x="259.1" y="271.9">EXISTING FLOOR PLAN</text>
</g>
<g font-size="4">
<text x="41.8" y="246.7">ZUBAIR AHMED</text>
<text x="116.5" y="247.8">TANVEER AHMED</text>
<text x="325.3" y="247.1">REHAN SALEEM</text>
<text x="46.3" y="252.2">ALI AKBAR</text>
<text x="332.7" y="262.8">12-05-2026</text>
<text x="324.9" y="275.2">SCALED TO FIT</text>
<text x="390.6" y="278.5">02</text>
</g>
<text font-size="3.7" x="39" y="270.7">DAROGAWALA, LAHORE</text>
<g font-size="2.7">
<text x="97.4" y="255.9">No.</text>
<text x="124.4" y="255.9">ISSUED</text>
<text x="155.3" y="256">DATE</text>
<text x="97.4" y="261.5" transform="rotate(1 97.4 261.5)">1.</text>
</g>
<g font-size="2.3">
<text x="27.3" y="242">ARCHITECT</text>
<text x="98.1" y="242">PROJECT MANAGER</text>
<text x="173.2" y="241">CLIENT</text>
<text x="243.2" y="241.1">PROJECT</text>
<text x="319.6" y="240.1">DRAWN</text>
<text x="319.6" y="255.2">PLOTTED DATE</text>
<text x="27.1" y="261.7">ADDRESS</text>
<text x="172.5" y="260.5">CONSULTANT :</text>
<text x="243.1" y="262">DRAWING</text>
<text x="319.5" y="268.4">SCALE</text>
<text x="359.3" y="273.6">DWG. NO.</text>
</g>
<g font-size="2">
<text x="177.8" y="97.8">BATH</text>
<text x="66.9" y="109.7">LOUNGE &amp;</text>
<text x="68.1" y="112.1">KITCHEN</text>
<text x="140.6" y="108.1">BEDROOM</text>
<text x="175.6" y="116">STORAGE</text>
<text x="177.4" y="118.4">SPACE</text>
<text x="69.5" y="154.3">BEDROOM</text>
<text x="40.5" y="158.1">BATH</text>
<text x="184.9" y="274.3">OFFICE NO.2,3RD FLOOR BIG CITY PLAZA,</text>
<text x="188.7" y="276.7">GULBERG-iii,Lahore 0322-8000190</text>
</g>
<g font-size="1.7">
<text x="361.8" y="263.3">ARCHITECTURE</text>
<text x="376.7" y="263.3">&amp;</text>
<text x="379.3" y="263.3">CONSTRUCTION</text>
</g>
</svg>
